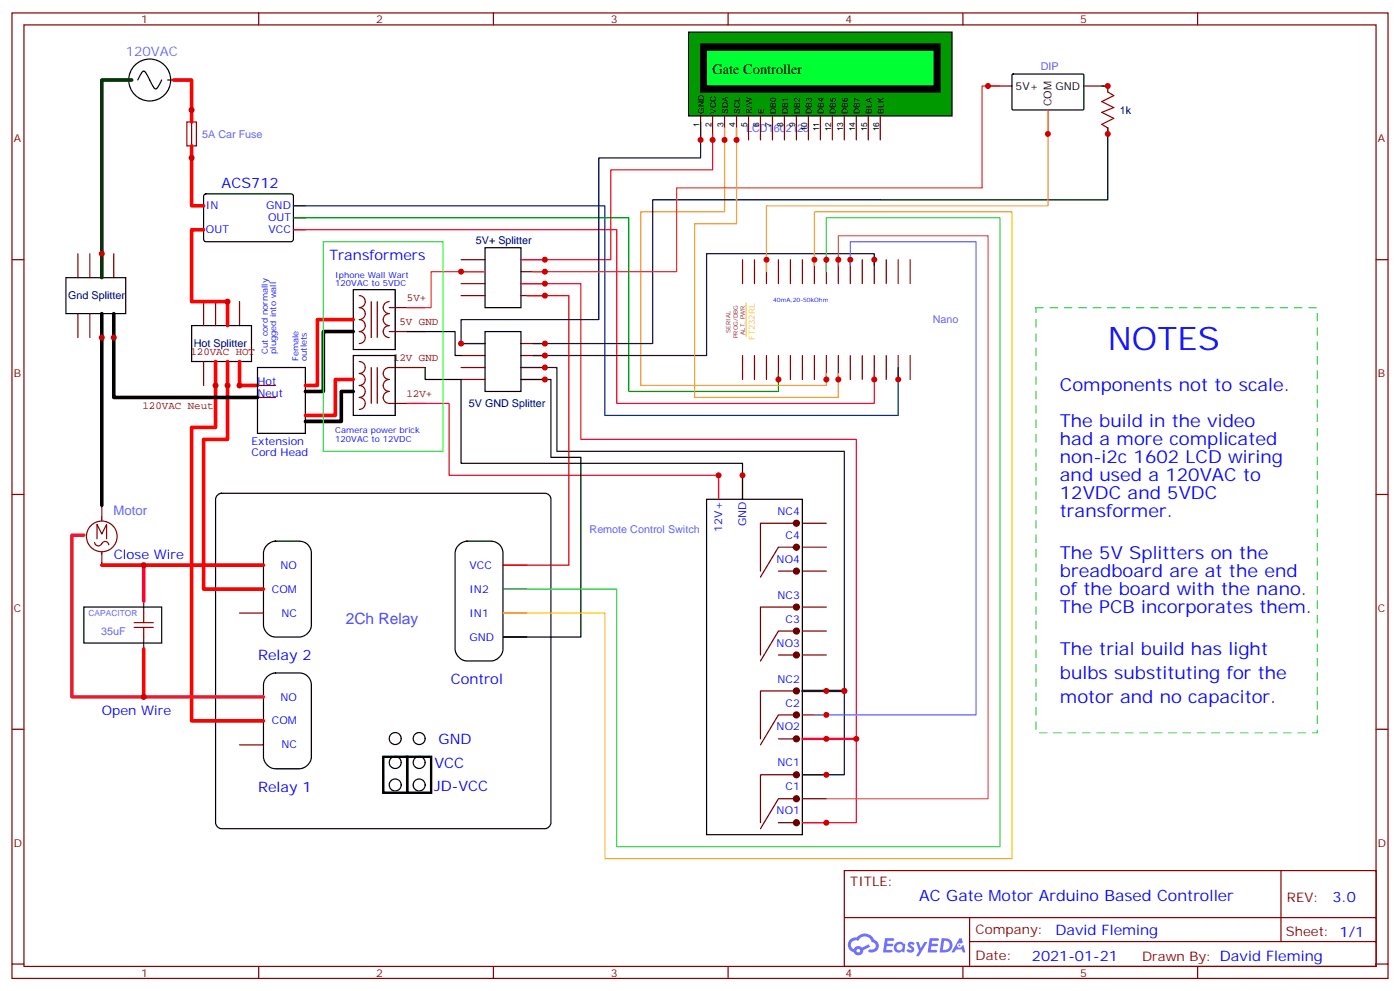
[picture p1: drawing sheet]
<svg xmlns="http://www.w3.org/2000/svg" width="412mm" height="292mm" viewBox="0 0 412 292" stroke-linecap="round" stroke-linejoin="round" font-family="sans-serif">
<g fill="none" stroke="#870000" stroke-width=".35">
<path d="M3.5 3.8h405.4v284.3h-405.4zM7.1 7.3h398.2v277.3h-398.2zM76.2 3.8v3.5M145.3 3.8v3.5M214.5 3.8v3.5M283.6 3.8v3.5M352.8 3.8v3.5M3.5 76.5h3.6M405.3 76.5h3.6M3.5 145.6h3.6M405.3 145.6h3.6M3.5 214.8h3.6"/>
<path d="M405.3 214.8h3.6M248.7 256.4h156.6v28.2h-156.6zM377.3 256.4v20.9M248.7 270.2h156.5M285.6 277.3h119.6M285.6 270.2v14.2M3.5 283.9h3.6M76.2 284.6v3.5M145.3 284.6v3.5M214.5 284.6v3.5M283.6 284.6v3.5M352.8 284.6v3.5"/>
<path d="M405.3 283.9h3.6"/>
</g>
<g fill="#5487ff">
<path d="M267.7 277.6a1.22 1.22 0 0 1 1.7 .2l-.4 .6a.47 .47 0 0 0-.3-.4 .47 .47 0 0 0-.5 .2l.1 .2a1.14 1.14 0 0 1 .8 1.8 1.14 1.14 0 0 1-1.9 0l-.2-.2 .5-.6 .7 .5a.29 .29 0 0 0 .3-.3 .29 .29 0 0 0-.2-.3 1.04 1.04 0 0 1-.6-1.7z"/>
<path d="M260.7 276.3h2.4l.3 .2-.2 .5-1.8 .1-.1 .8h1.5l.3 .4-.3 .4h-1.6l-.2 1.1h1.7l.2 .3-.2 .3-2.6 .1z"/>
<path d="M273.8 276.3h2.4l.3 .2-.1 .5-1.8 .1-.2 .8h1.6l.3 .4-.4 .4h-1.6l-.1 1.1h1.7l.2 .3-.2 .3-2.6 .1z"/>
<path d="M282.6 276.3h.7l.3 1.3-.6 .3a.69 .69 0 0 0-1 .3 .69 .69 0 0 0 .4 .9 .69 .69 0 0 0 .9-.6l.5-.2 .6 2.2h-.8l-.2-.9h-1.8l-.5 .9h-.8z"/>
<path d="M269.8 277.4h.8l.6 1.8 1.1-1.8h.9l-2.6 4.2h-.8l.9-1.5z"/>
<path d="M277.4 276.3l-.6 4.2h1.3a2.11 2.11 0 0 0 2.5-2.1 2.11 2.11 0 0 0-2.5-2.1zM278.1 277.1a1.39 1.39 0 0 1 1.7 1.4 1.39 1.39 0 0 1-1.8 1.3h-.3z"/>
<path d="M263.7 277.9a1.54 1.54 0 0 0-.1 2.2 1.54 1.54 0 0 0 2.2 .1l.6 .3 .3-2.3-.2-.3h-.4a1.49 1.49 0 0 0-2.4 0zM264 278.9a.94 .94 0 0 1 1.8 0 .94 .94 0 0 1-1.8 0z"/>
<path d="M250.4 276.7a2.18 2.18 0 0 0 1.1 3.7 1.44 1.44 0 0 0 1.6 .9 1.44 1.44 0 0 0 1.2-1.4l2-1.1-.5-.7-1.9 1a1.47 1.47 0 0 0-2.4 .4 1.39 1.39 0 0 1-.7-1.9 1.39 1.39 0 0 1 2-.5 2.12 2.12 0 0 1 2.2-1.3 2.12 2.12 0 0 1 1.9 1.7 1.14 1.14 0 0 1 1.1 1.4 1.14 1.14 0 0 1-1.7 .7 .43 .43 0 0 0-.5 .4 .43 .43 0 0 0 .4 .5 1.98 1.98 0 0 0 2.5-1.2 1.98 1.98 0 0 0-1.2-2.6 3.1 3.1 0 0 0-5.3-.6l-.9 .1zM252.3 280a.55 .55 0 0 1 1.1 0 .55 .55 0 0 1-1.1 0z"/>
<circle cx="282.6" cy="278.4" r=".26"/>
</g>
<g fill="none" stroke="#000" stroke-width=".35">
<path d="M40.6 23.6l.5-1.1a1.79 1.79 0 0 1 1.4-1.5l.6 .7 1.5 2.9a1.79 1.79 0 0 0 1.4 1.6l.7-.8 .9-1.8M60.2 57.3l.5-.2h25.3l.4 .7v13l-.7 .4-25.3-.1-.4-.6v-12.7zM142.9 73h10.6v17.6h-10.6zM19.4 81.8h17.6v10.6h-17.6zM56.4 95.9h17.7v10.6h-17.7zM104.1 85.3h12.3v17.6h-12.3zM142.9 97.6h10.6v17.7h-10.6z"/>
<circle cx="44.1" cy="23.6" r="6.2"/>
</g>
<path d="M31.7 23.6h7.1M49.4 23.6h7" fill="none" stroke="#003" stroke-width=".35"/>
<g fill="none" stroke="#870000" stroke-width=".35">
<path d="M56.4 32.4v14.1M22.9 74.7v7.1M26.5 74.7v7.1M30 74.7v7.1M33.5 74.7v7.1M56.4 60.6h3.6M56.4 67.7h3.6M86.4 60.6h3.6M86.4 64.1h3.6M86.4 67.7h3.6M135.8 76.5h7.1M153.5 76.5h7"/>
<path d="M22.9 92.4v7M26.5 92.4v7M30 92.4v7M33.5 92.4v7M60 88.8v7.1M63.5 88.8v7.1M67 88.8v7.1M70.6 88.8v7.1M135.8 80h7.1M135.8 83.5h7.1M135.8 87.1h7.1M153.5 80h7"/>
<path d="M153.5 83.5h7M153.5 87.1h7M60 106.5v7M63.5 106.5v7M67 106.5v7M70.6 106.5v7M135.8 101.2h7.1M135.8 104.7h7.1M135.8 108.2h7.1M135.8 111.8h7.1M153.5 101.2h7M153.5 104.7h7"/>
<path d="M153.5 108.2h7M153.5 111.8h7"/>
</g>
<path d="M55 35.9h2.9v7.1h-2.9z" fill="none" stroke="#a10000" stroke-width=".35"/>
<g fill="none" stroke="#850000" stroke-width=".35">
<path d="M105.8 87.1a1.76 1.76 0 0 1 1.8 1.7 1.76 1.76 0 0 1-1.8 1.8 1.76 1.76 0 0 1 1.8 1.8 1.76 1.76 0 0 1-1.8 1.7 1.76 1.76 0 0 1 1.8 1.8 1.76 1.76 0 0 1-1.8 1.7 1.76 1.76 0 0 1 1.8 1.8 1.76 1.76 0 0 1-1.8 1.8M109.4 88.8v10.6M111.1 88.8v10.6M114.7 88.8a1.76 1.76 0 0 0-1.8 1.8 1.76 1.76 0 0 0 1.8 1.8 1.76 1.76 0 0 0-1.8 1.7 1.76 1.76 0 0 0 1.8 1.8 1.76 1.76 0 0 0-1.8 1.7 1.76 1.76 0 0 0 1.8 1.8M114.7 90.6h10.5M114.7 97.6h10.5M70.6 113.5h10.5M70.6 117.1h10.5M114.7 108.2h10.5M114.7 118.8h10.5M27.9 159.7a1.17 1.17 0 0 0 1.1 1.1 1.17 1.17 0 0 0 1.2-1 1.06 1.06 0 0 1 1.1-.3 1.06 1.06 0 0 1 .7 .9M28.6 158.7v-4.3l1.4 2.9 1.4-2.9v4.3"/>
<path d="M30 148.8v4.7M34.5 158a4.5 4.5 0 0 0-6.5-4.1 4.5 4.5 0 0 0-.8 7.6 4.5 4.5 0 0 0 7.2-2.5l.1-.8M30 162.5v3.9"/>
</g>
<path d="M202.8 9.5h77.7v24.6h-77.7z" fill="#090" stroke="#000" stroke-width=".35"/>
<g fill="none" stroke="#870000" stroke-width=".35">
<path d="M206.4 34.1v7.1M209.9 34.1v7.1M213.4 34.1v7.1M217 34.1v7.1M220.5 34.1v7.1M224 34.1v7.1M227.5 34.1v7.1M231.1 34.1v7.1M234.6 34.1v7.1M238.1 34.1v7.1M241.7 34.1v7.1M245.2 34.1v7.1"/>
<path d="M248.7 34.1v7.1M252.2 34.1v7.1M255.8 34.1v7.1M259.3 34.1v7.1"/>
</g>
<path d="M206.4 13h70.5v14.1h-70.5z" fill="#000" stroke="#000" stroke-width=".35"/>
<path d="M208.1 14.7h67.1v10.6h-67.1z" fill="none" stroke="#000" stroke-width=".35"/>
<path d="M208.1 14.7h67.1v10.6h-67.1z" fill="#0f3" stroke="#000" stroke-width=".35"/>
<path d="M219.8 89.2v9.9" fill="none" stroke="#fc3" stroke-width=".35"/>
<g fill="none" stroke="#870000" stroke-width=".35">
<path d="M291 25.3h7.1M308.7 32.4v7M319.3 25.3h7v1.8M326.3 37.7v1.7M218.7 76.5v7M222.2 76.5v7M225.8 76.5v7M229.3 76.5v7M232.8 76.5v7M236.4 76.5v7M239.9 76.5v7M243.4 76.5v7"/>
<path d="M246.9 76.5v7M250.5 76.5v7M254 76.5v7M257.5 76.5v7M261.1 76.5v7M264.6 76.5v7M268.1 76.5v7M218.7 104.7v7.1M222.2 104.7v7.1M225.8 104.7v7.1M229.3 104.7v7.1M232.8 104.7v7.1"/>
<path d="M236.4 104.7v7.1M239.9 104.7v7.1M243.4 104.7v7.1M246.9 104.7v7.1M250.5 104.7v7.1M254 104.7v7.1M257.5 104.7v7.1M261.1 104.7v7.1M264.6 104.7v7.1M268.1 104.7v7.1M211.7 140v7M218.7 140v7"/>
<path d="M236.4 154.1h7M42.3 177v3.6M70.6 173.5h7M70.6 166.4h7M148.2 173.5h7M148.2 166.4h7M236.4 161.1h7M236.4 168.2h7M236.4 178.8h7M42.3 187.6v3.5M70.6 180.6h7M148.2 187.6h7"/>
<path d="M148.2 180.6h7M236.4 192.9h7M236.4 185.8h7M70.6 219.4h7M70.6 212.3h7M70.6 205.2h7M236.4 217.6h7M236.4 210.5h7M236.4 203.5h7M236.4 235.2h7M236.4 228.2h7M236.4 242.3h7"/>
</g>
<g fill="none" stroke="#000" stroke-width=".35">
<path d="M298.2 22l.2-.2h20.7l.2 .4-.1 10-.3 .2-20.6-.1-.2-.3zM326.3 37.7v21.1h-67M119.9 97.6h14.2v7.1h1.7M75.8 108.2h14.2v19.4h-14.2zM104.1 104.7h12.3v17.6h-12.3zM125.2 108.2v3.6h10.6v24.7h82.9v10.5M153.5 111.8h8.8v22.9h8.8v52.9h-22.9M64.1 145.8l1.2-.5h95.2a1.76 1.76 0 0 1 1.8 1.7v95.3a1.89 1.89 0 0 1-1.8 1.8h-95.2a1.89 1.89 0 0 1-1.8-1.8v-95.3zM208.1 147h28.3v98.8h-28.3zM24.7 178.8h22.9v10.6h-22.9zM78.8 160.4a3.6 3.6 0 0 1 2.3-1h7.1a3.5 3.5 0 0 1 3.5 3.5v21.2a3.8 3.8 0 0 1-3.5 3.5h-7.1a3.8 3.8 0 0 1-3.5-3.5v-21.2a3.5 3.5 0 0 1 1.2-2.5zM135.2 160.4a3.6 3.6 0 0 1 2.4-1h7a3.5 3.5 0 0 1 3.6 3.5v28.2a3.8 3.8 0 0 1-3.6 3.6h-7a3.8 3.8 0 0 1-3.5-3.6v-28.2a3.5 3.5 0 0 1 1.1-2.5z"/>
<path d="M78.8 199.2a3.6 3.6 0 0 1 2.3-1h7.1a3.5 3.5 0 0 1 3.5 3.5v21.2a3.8 3.8 0 0 1-3.5 3.5h-7.1a3.8 3.8 0 0 1-3.5-3.5v-21.2a3.5 3.5 0 0 1 1.2-2.5z"/>
<circle cx="116.4" cy="217.5" r="1.76"/>
<circle cx="123.5" cy="217.5" r="1.76"/>
<circle cx="116.4" cy="231.2" r="1.76"/>
<circle cx="116.4" cy="224.6" r="1.76"/>
<circle cx="123.5" cy="231.2" r="1.76"/>
<circle cx="123.5" cy="224.6" r="1.76"/>
</g>
<path d="M112.9 222.9h7v10.6h-7zM119.9 222.9h7.1v10.6h-7.1z" fill="none" stroke="#000" stroke-width=".71"/>
<path d="M234.6 154.1h-10.6v14.1M229.3 168.2h5.3M234.6 161.1h-5.3l-5.3 8.9M234.6 178.8h-10.6v14.1M229.3 192.9h5.3M234.6 185.8h-5.3l-5.3 8.9M229.3 217.6h5.3M234.6 203.5h-10.6v14.1M234.6 210.5h-5.3l-5.3 8.9M234.6 228.2h-10.6v14.1M234.6 235.2h-5.3l-5.3 8.9M229.3 242.3h5.3" fill="none" stroke="#600" stroke-width=".35"/>
<g fill="#600" stroke="#600" stroke-width=".35">
<circle cx="234.6" cy="154.1" r=".88"/>
<circle cx="234.6" cy="161.1" r=".88"/>
<circle cx="234.6" cy="168.2" r=".88"/>
<circle cx="234.6" cy="192.9" r=".88"/>
<circle cx="234.6" cy="185.8" r=".88"/>
<circle cx="234.6" cy="178.8" r=".88"/>
<circle cx="234.6" cy="203.5" r=".88"/>
<circle cx="234.6" cy="210.5" r=".88"/>
<circle cx="234.6" cy="217.6" r=".88"/>
<circle cx="234.6" cy="228.2" r=".88"/>
<circle cx="234.6" cy="235.2" r=".88"/>
<circle cx="234.6" cy="242.3" r=".88"/>
</g>
<path d="M51.2 23.6h5.2v12.3M56.4 43v17.6h3.6M60 67.7h-3.6v21.1h10.6v7.1M104.1 94.1h-10.6v19.4h-3.5M63.5 106.5v19.4h-7.1v86.4h21.2M67 106.5v22.9h-7v44.1h17.6M70.6 106.5v7h5.2M104.1 111.8h-5.3v10.5h-8.8M30 166.4h47.6M42.3 191.1v14.1" fill="none" stroke="#f00" stroke-width="1.1"/>
<path d="M30 92.4v56.4M33.5 92.4v24.7h42.3M104.1 97.6h-8.9v17.7h-5.2M104.1 115.3h-3.6v8.8h-10.5" fill="none" stroke="#000" stroke-width="1.1"/>
<path d="M38.8 23.6h-8.8v58.2" fill="none" stroke="#030" stroke-width="1.1"/>
<path d="M289.3 55.3h-90v24.7h-42.3M142.9 80h-15.9v10.6h-7.1" fill="none" stroke="#f33" stroke-width=".35"/>
<path d="M209.9 39.4v10.6h-30v26.5h-26.4M294.6 25.3h-5.3v30M86.4 67.7h95.3v51.1h75.8v-8.8M153.5 83.5h17.6v45.9h81.1v112.9h-15.8M119.9 118.8h12.4v21.2h79.4v7" fill="none" stroke="#f03" stroke-width=".35"/>
<path d="M206.4 35.9v10.6h-30v47.6h-40.6v7.1h7.1M259.3 58.8h-67v42.4h-35.3M257.5 78.2v-3.5h-49.4v30h-51.1M153.5 108.2h10.5v24.7h84.7v95.3h-12.3" fill="none" stroke="#003" stroke-width=".35"/>
<path d="M236.4 203.5h12.3" fill="none" stroke="#003" stroke-width=".71"/>
<path d="M236.4 217.6h15.8" fill="none" stroke="#f03" stroke-width=".71"/>
<path d="M86.4 60.6h91.8v61.7h86.4v-14.1" fill="none" stroke="#036" stroke-width=".35"/>
<path d="M324.6 25.3h1.7M86.4 64.1h98.8v51.2h44.1v-5.3" fill="none" stroke="#008700" stroke-width=".35"/>
<path d="M213.4 37.7v24.7h-24.7v51.1h54.7v-3.5M217 37.7v28.2h-12.4v51.2h42.3v-7.1" fill="none" stroke="#f90" stroke-width=".35"/>
<path d="M155.2 87.1h12.4v79.3h-19.4" fill="none" stroke="#f00" stroke-width=".35"/>
<path d="M243.4 80v-15.9h51.2v185.2h-112.9v-75.8h-33.5" fill="none" stroke="#3c3" stroke-width=".35"/>
<path d="M239.9 78.2v-15.8h58.2v190.5h-119.9v-72.3h-30" fill="none" stroke="#fc0" stroke-width=".35"/>
<path d="M308.7 32.4v28.2h-82.9v19.4" fill="none" stroke="#f93" stroke-width=".35"/>
<path d="M250.5 78.2v-7h37v139.3h-47.6" fill="none" stroke="#66f" stroke-width=".35"/>
<path d="M246.9 78.2v-8.8h44.1v165.8h-47.6" fill="none" stroke="#c63" stroke-width=".35"/>
<path d="M326.3 27.1l1.8 1.1-3.5 1.7 3.5 1.8-3.5 1.4 3.5 1.8-3.5 1.7 1.7 1.1M39.5 183.4h5.7M39.5 184.8h5.7M42.3 180.6v2.8M42.3 184.8v2.8" fill="none" stroke="#a10000" stroke-width=".35"/>
<path d="M305.2 90.6h82.9v125.2h-82.9z" fill="none" stroke="#3c6" stroke-width=".35" stroke-dasharray="2.1 2.1"/>
<path d="M24.7 157.6h-3.5v47.6h56.4" fill="none" stroke="#f33" stroke-width="1.1"/>
<path d="M42.3 166.4v10.6" fill="none" stroke="#f03" stroke-width="1.1"/>
<path d="M105.8 106.5a1.76 1.76 0 0 1 1.8 1.7 1.76 1.76 0 0 1-1.8 1.8 1.76 1.76 0 0 1 1.8 1.8 1.76 1.76 0 0 1-1.8 1.7 1.76 1.76 0 0 1 1.8 1.8 1.76 1.76 0 0 1-1.8 1.8 1.76 1.76 0 0 1 1.8 1.7 1.76 1.76 0 0 1-1.8 1.8M109.4 108.2v10.6M111.1 108.2v10.6M114.7 108.2a1.76 1.76 0 0 0-1.8 1.8 1.76 1.76 0 0 0 1.8 1.8 1.76 1.76 0 0 0-1.8 1.7 1.76 1.76 0 0 0 1.8 1.8 1.76 1.76 0 0 0-1.8 1.8 1.76 1.76 0 0 0 1.8 1.7" fill="none" stroke="#850000" stroke-width=".35"/>
<path d="M95.2 71.2h35.3v61.7h-35.3z" fill="none" stroke="#3f3" stroke-width=".35"/>
<g fill="#c00">
<circle cx="67" cy="88.8" r=".88"/>
<circle cx="56.4" cy="46.5" r=".88"/>
<circle cx="56.4" cy="32.4" r=".88"/>
<circle cx="67" cy="113.5" r=".88"/>
<circle cx="63.5" cy="113.5" r=".88"/>
<circle cx="30" cy="99.4" r=".88"/>
<circle cx="70.6" cy="113.5" r=".88"/>
<circle cx="33.5" cy="99.4" r=".88"/>
<circle cx="30" cy="74.7" r=".88"/>
<circle cx="211.7" cy="140" r=".88"/>
<circle cx="218.7" cy="140" r=".88"/>
<circle cx="243.4" cy="228.2" r=".88"/>
<circle cx="248.7" cy="203.5" r=".88"/>
<circle cx="243.4" cy="242.3" r=".88"/>
<circle cx="252.2" cy="217.6" r=".88"/>
<circle cx="243.4" cy="217.6" r=".88"/>
<circle cx="135.8" cy="80" r=".88"/>
<circle cx="243.4" cy="203.5" r=".88"/>
<circle cx="308.7" cy="39.4" r=".88"/>
<circle cx="160.5" cy="83.5" r=".88"/>
<circle cx="42.3" cy="166.4" r=".88"/>
<circle cx="42.3" cy="205.2" r=".88"/>
<circle cx="160.5" cy="111.8" r=".88"/>
<circle cx="160.5" cy="108.2" r=".88"/>
<circle cx="135.8" cy="101.2" r=".88"/>
<circle cx="160.5" cy="76.5" r=".88"/>
<circle cx="209.9" cy="41.2" r=".88"/>
<circle cx="206.4" cy="41.2" r=".88"/>
<circle cx="160.5" cy="80" r=".88"/>
<circle cx="246.9" cy="111.8" r=".88"/>
<circle cx="243.4" cy="111.8" r=".88"/>
<circle cx="229.3" cy="111.8" r=".88"/>
<circle cx="257.5" cy="111.8" r=".88"/>
<circle cx="264.6" cy="111.8" r=".88"/>
<circle cx="213.4" cy="41.2" r=".88"/>
<circle cx="217" cy="41.2" r=".88"/>
<circle cx="257.5" cy="76.5" r=".88"/>
<circle cx="250.5" cy="76.5" r=".88"/>
<circle cx="246.9" cy="76.5" r=".88"/>
<circle cx="243.4" cy="76.5" r=".88"/>
<circle cx="239.9" cy="76.5" r=".88"/>
<circle cx="326.3" cy="39.4" r=".88"/>
<circle cx="326.3" cy="25.3" r=".88"/>
<circle cx="291" cy="25.3" r=".88"/>
<circle cx="243.4" cy="210.5" r=".88"/>
<circle cx="160.5" cy="101.2" r=".88"/>
<circle cx="160.5" cy="104.7" r=".88"/>
<circle cx="160.5" cy="87.1" r=".88"/>
<circle cx="225.8" cy="76.5" r=".88"/>
</g>
<text font-size="9.5" fill="#00f" x="326.3" y="102.9">NOTES</text>
<g font-size="5.3" fill="#00f">
<text x="312.2" y="115.3">Components not to scale.</text>
<text x="312.2" y="125.9">The build in the video</text>
<text x="312.2" y="131.2">had a more complicated</text>
<text x="312.2" y="136.5">non-i2c 1602 LCD wiring</text>
<text x="312.2" y="141.7">and used a 120VAC to</text>
<text x="312.2" y="147">12VDC and 5VDC</text>
<text x="312.2" y="152.3">transformer.</text>
<text x="312.2" y="164.7">The 5V Splitters on the</text>
<text x="312.2" y="170">breadboard are at the end</text>
<text x="312.2" y="175.3">of the board with the nano.</text>
<text x="312.2" y="180.6">The PCB incorporates them.</text>
<text x="312.2" y="192.9">The trial build has light</text>
<text x="312.2" y="200">bulbs substituting for the</text>
<text x="312.2" y="207">motor and no capacitor.</text>
</g>
<text font-size="4.6" fill="#63f" x="101.8" y="183.9">2Ch Relay</text>
<text font-size="4.6" fill="#00f" x="270.8" y="265.4">AC Gate Motor Arduino Based Controller</text>
<text font-size="4.2" x="209.9" y="21.8">Gate Controller</text>
<g font-size="4.2" fill="#00f">
<text x="65.3" y="55.3">ACS712</text>
<text x="97" y="76.5">Transformers</text>
<text x="76" y="194.5">Relay 2</text>
<text x="132.8" y="201.5">Control</text>
<text x="129.2" y="219.2">GND</text>
<text x="127.9" y="226.2">VCC</text>
<text x="76" y="233.3">Relay 1</text>
<text x="127.9" y="232.9">JD-VCC</text>
<text x="392.5" y="265.7">3.0</text>
<text x="310.9" y="275.2">David Fleming</text>
<text x="304" y="283">2021-01-21</text>
</g>
<g font-size="3.9" fill="#66f">
<text x="37" y="16.5">120VAC</text>
<text x="33.4" y="151.7">Motor</text>
</g>
<g font-size="3.9" fill="#00f">
<text x="33.5" y="164.7">Close Wire</text>
<text x="30" y="210.5">Open Wire</text>
</g>
<g font-size="3.9" fill="#800">
<text x="250.5" y="261">TITLE:</text>
<text x="379.1" y="265.7">REV:</text>
<text x="287.4" y="275.2">Company:</text>
<text x="378.7" y="275.8">Sheet: 1/1</text>
<text x="287.4" y="282.9">Date:</text>
<text x="336.4" y="282.9">Drawn By: David Fleming</text>
</g>
<g font-size="3.2" fill="#800">
<text x="41.6" y="6.8">1</text>
<text x="110.8" y="6.8">2</text>
<text x="179.9" y="6.8">3</text>
<text x="249.1" y="6.8">4</text>
<text x="318.2" y="6.8">5</text>
<text x="4.1" y="41.9">A</text>
<text x="405.9" y="41.9">A</text>
<text x="4.1" y="111.1">B</text>
<text x="405.9" y="111.1">B</text>
<text x="4.1" y="180.2">C</text>
<text x="405.9" y="180.2">C</text>
<text x="4.1" y="249.3">D</text>
<text x="405.9" y="249.3">D</text>
<text x="41.6" y="287.6">1</text>
<text x="110.8" y="287.6">2</text>
<text x="179.9" y="287.6">3</text>
<text x="249.1" y="287.6">4</text>
<text x="318.2" y="287.6">5</text>
</g>
<g font-size="3.2" fill="#66f">
<text x="306.6" y="20.7">DIP</text>
<text x="59.5" y="40.6">5A Car Fuse</text>
<text x="219.8" y="38.8">LCD1602 i2c</text>
<text x="274.8" y="95.2">Nano</text>
<text x="173.7" y="157">Remote Control Switch</text>
<text x="29.8" y="187">35uF</text>
</g>
<g font-size="3.2">
<text x="299.2" y="26.4">5V+</text>
<text x="310.9" y="26.4">GND</text>
<text x="309.7" y="31.3" transform="rotate(-90 309.7 31.3)">COM</text>
</g>
<g font-size="3.2" fill="#000080">
<text x="329.9" y="33.5">1k</text>
<text x="140.2" y="71.9">5V+ Splitter</text>
<text x="20.1" y="88.1">Gnd Splitter</text>
<text x="57.1" y="102.3">Hot Splitter</text>
<text x="138.1" y="120">5V GND Splitter</text>
</g>
<g font-size="3.2" fill="#00f">
<text x="60.7" y="61.7">IN</text>
<text x="78.4" y="61.7">GND</text>
<text x="78.9" y="65.2">OUT</text>
<text x="60.7" y="68.7">OUT</text>
<text x="79.1" y="68.7">VCC</text>
<text x="75.8" y="113.5">Hot</text>
<text x="75.8" y="117.1">Neut</text>
<text x="74.1" y="131.2">Extension</text>
<text x="74.1" y="134.3">Cord Head</text>
<text x="219.8" y="155" transform="rotate(-90 219.8 155)">GND</text>
<text x="229" y="151.6">NC4</text>
<text x="212.7" y="156.5" transform="rotate(-90 212.7 156.5)">12V+</text>
<text x="231.4" y="158.7">C4</text>
<text x="82.6" y="167.5">NO</text>
<text x="138.3" y="167.5">VCC</text>
<text x="228.8" y="165.7">NO4</text>
<text x="80.1" y="174.6">COM</text>
<text x="138.3" y="174.6">IN2</text>
<text x="229" y="176.3">NC3</text>
<text x="82.9" y="181.6">NC</text>
<text x="138.3" y="181.6">IN1</text>
<text x="231.4" y="183.4">C3</text>
<text x="138.3" y="188.7">GND</text>
<text x="228.8" y="190.4">NO3</text>
<text x="229" y="201">NC2</text>
<text x="82.6" y="206.3">NO</text>
<text x="231.4" y="208.1">C2</text>
<text x="80.1" y="213.4">COM</text>
<text x="228.8" y="215.1">NO2</text>
<text x="82.9" y="220.4">NC</text>
<text x="229" y="225.7">NC1</text>
<text x="231.4" y="232.8">C1</text>
<text x="228.8" y="239.8">NO1</text>
</g>
<g font-size="3.2" fill="#840000">
<text x="119.9" y="88.6">5V+</text>
<text x="117.7" y="95.6">5V GND</text>
<text x="56.1" y="104.4">120VAC HOT</text>
<text x="115.8" y="106.2">12V GND</text>
<text x="119.7" y="116.8">12V+</text>
<text x="42" y="120.3">120VAC Neut</text>
</g>
<g font-size="2.5">
<text x="207.4" y="33.4" transform="rotate(-90 207.4 33.4)">GND</text>
<text x="211" y="33.4" transform="rotate(-90 211 33.4)">VCC</text>
<text x="214.5" y="33.4" transform="rotate(-90 214.5 33.4)">SDA</text>
<text x="218" y="33.4" transform="rotate(-90 218 33.4)">SCL</text>
<text x="221.5" y="33.4" transform="rotate(-90 221.5 33.4)">R/W</text>
<text x="225.1" y="33.4" transform="rotate(-90 225.1 33.4)">E</text>
<text x="228.6" y="33.4" transform="rotate(-90 228.6 33.4)">DB0</text>
<text x="232.1" y="33.4" transform="rotate(-90 232.1 33.4)">DB1</text>
<text x="235.7" y="33.4" transform="rotate(-90 235.7 33.4)">DB2</text>
<text x="239.2" y="33.4" transform="rotate(-90 239.2 33.4)">DB3</text>
<text x="242.7" y="33.4" transform="rotate(-90 242.7 33.4)">DB4</text>
<text x="246.2" y="33.4" transform="rotate(-90 246.2 33.4)">DB5</text>
<text x="249.8" y="33.4" transform="rotate(-90 249.8 33.4)">DB6</text>
<text x="253.3" y="33.4" transform="rotate(-90 253.3 33.4)">DB7</text>
<text x="256.8" y="33.4" transform="rotate(-90 256.8 33.4)">BLA</text>
<text x="260.3" y="33.4" transform="rotate(-90 260.3 33.4)">BLK</text>
<text x="206" y="37.3" transform="rotate(-90 206 37.3)">1</text>
<text x="209.5" y="37.3" transform="rotate(-90 209.5 37.3)">2</text>
<text x="213.1" y="37.3" transform="rotate(-90 213.1 37.3)">3</text>
<text x="216.6" y="37.3" transform="rotate(-90 216.6 37.3)">4</text>
<text x="220.1" y="37.3" transform="rotate(-90 220.1 37.3)">5</text>
<text x="223.7" y="37.3" transform="rotate(-90 223.7 37.3)">6</text>
<text x="227.2" y="37.3" transform="rotate(-90 227.2 37.3)">7</text>
<text x="230.7" y="37.3" transform="rotate(-90 230.7 37.3)">8</text>
<text x="234.2" y="37.3" transform="rotate(-90 234.2 37.3)">9</text>
<text x="237.8" y="38.7" transform="rotate(-90 237.8 38.7)">10</text>
<text x="241.3" y="38.7" transform="rotate(-90 241.3 38.7)">11</text>
<text x="244.8" y="38.7" transform="rotate(-90 244.8 38.7)">12</text>
<text x="248.4" y="38.7" transform="rotate(-90 248.4 38.7)">13</text>
<text x="251.9" y="38.7" transform="rotate(-90 251.9 38.7)">14</text>
<text x="255.4" y="38.7" transform="rotate(-90 255.4 38.7)">15</text>
<text x="258.9" y="38.7" transform="rotate(-90 258.9 38.7)">16</text>
</g>
<g font-size="2.5" fill="#00f">
<text x="98.8" y="81.8">Iphone Wall Wart</text>
<text x="98.8" y="84.2">120VAC to 5VDC</text>
<text x="78.9" y="104.2" transform="rotate(-90 78.9 104.2)">Cut cord normally</text>
<text x="81.4" y="104.2" transform="rotate(-90 81.4 104.2)">plugged into wall</text>
<text x="87.9" y="106.3" transform="rotate(-90 87.9 106.3)">Female</text>
<text x="90.4" y="106.3" transform="rotate(-90 90.4 106.3)">outlets</text>
<text x="98.8" y="127.6">Camera power brick</text>
<text x="98.8" y="130.1">120VAC to 12VDC</text>
</g>
<text font-size="2.5" fill="#fc3" x="222.4" y="100.2" transform="rotate(-90 222.4 100.2)">FT232RL</text>
<text font-size="2.5" fill="#66f" x="26.1" y="181.4">CAPACITOR</text>
<text font-size="1.8" fill="#00f" x="227.7" y="88.9">40mA,20-50kOhm</text>
<g font-size="1.8" fill="#903">
<text x="215.2" y="98" transform="rotate(-90 215.2 98)">SERIAL</text>
<text x="217.3" y="99.6" transform="rotate(-90 217.3 99.6)">PROG/DBG</text>
<text x="219.4" y="98.6" transform="rotate(-90 219.4 98.6)">ALT. PWR</text>
</g>
</svg>
